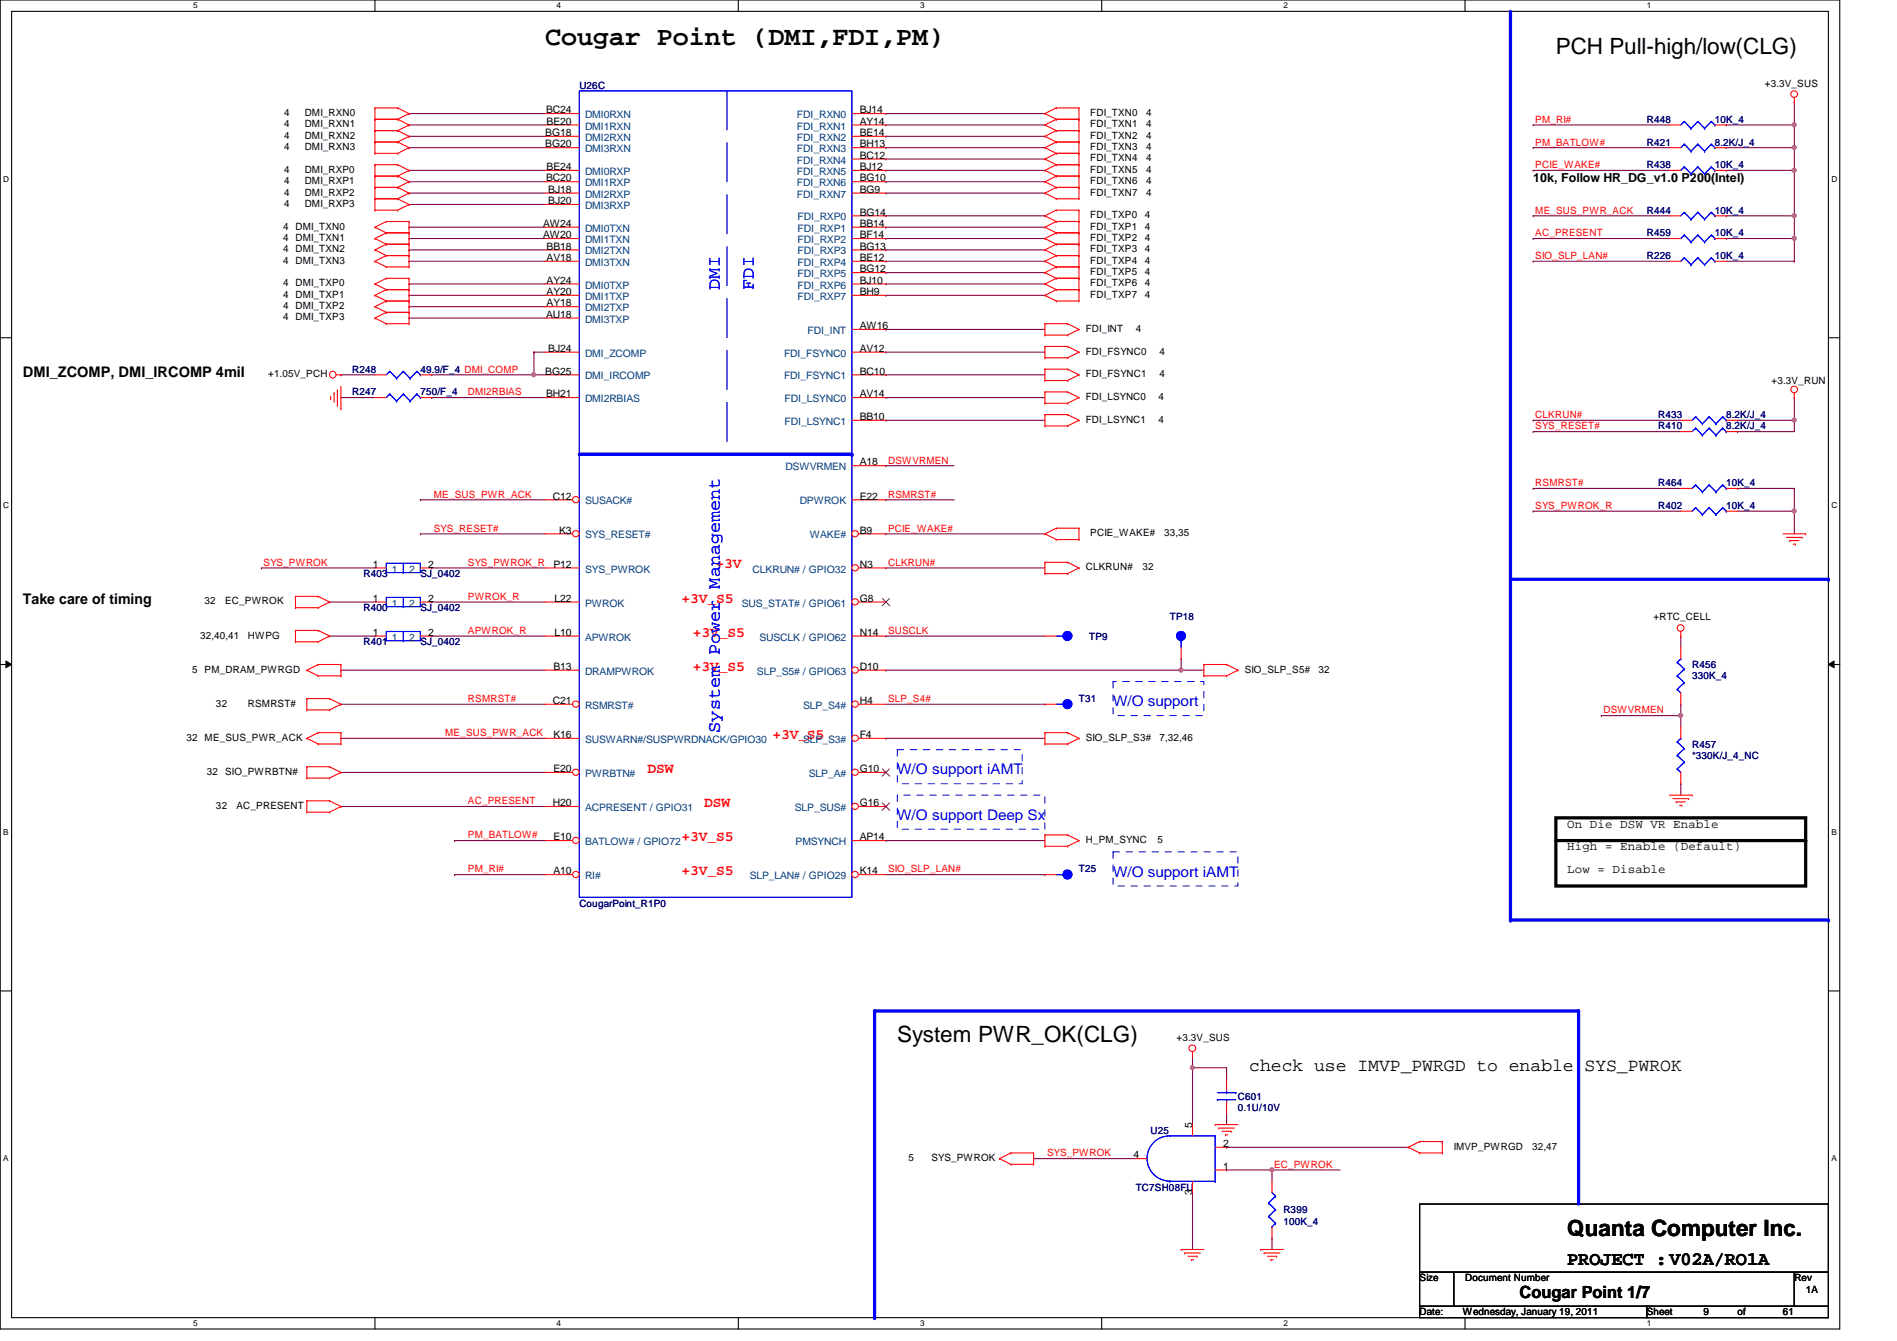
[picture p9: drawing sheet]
<svg xmlns="http://www.w3.org/2000/svg" width="297mm" height="210mm" viewBox="0 0 297 210" stroke-linecap="round" stroke-linejoin="round" font-family="sans-serif">
<path d="M0 0h288.1v208h-288.1zM1.8 1.8h284.5v204.4h-284.5z" fill="none" stroke="#000" stroke-width=".17"/>
<g fill="#fff">
<path d="M30.3 .2h.6v1.4h-.6z"/>
<path d="M30.3 206.4h.6v1.4h-.6z"/>
</g>
<path d="M58.7 0v1.8M58.7 206.2v1.8" fill="none" stroke="#000" stroke-width=".17"/>
<g fill="#fff">
<path d="M87.2 .2h.6v1.4h-.6z"/>
<path d="M87.2 206.4h.6v1.4h-.6z"/>
</g>
<path d="M115.6 0v1.8M115.6 206.2v1.8" fill="none" stroke="#000" stroke-width=".17"/>
<g fill="#fff">
<path d="M144.1 .2h.6v1.4h-.6z"/>
<path d="M144.1 206.4h.6v1.4h-.6z"/>
</g>
<path d="M172.5 0v1.8M172.5 206.2v1.8" fill="none" stroke="#000" stroke-width=".17"/>
<g fill="#fff">
<path d="M201 .2h.6v1.4h-.6z"/>
<path d="M201 206.4h.6v1.4h-.6z"/>
</g>
<path d="M229.4 0v1.8M229.4 206.2v1.8" fill="none" stroke="#000" stroke-width=".17"/>
<g fill="#fff">
<path d="M257.8 .2h.7v1.4h-.7z"/>
<path d="M257.8 206.4h.7v1.4h-.7z"/>
<path d="M.5 27.3h.9v1.4h-.9z"/>
<path d="M286.8 27.3h.9v1.4h-.9z"/>
<path d="M.5 78.4h.9v1.4h-.9z"/>
<path d="M286.8 78.4h.9v1.4h-.9z"/>
</g>
<path d="M0 52.9h1.8M286.3 52.9h1.8" fill="none" stroke="#000" stroke-width=".17"/>
<g fill="#fff">
<path d="M.5 129.5h.8v1.4h-.8z"/>
<path d="M286.8 129.5h.8v1.4h-.8z"/>
</g>
<path d="M0 104h1.8M286.3 104h1.8" fill="none" stroke="#000" stroke-width=".17"/>
<path d="M.9 103.5l.9 .5-.9 .5zM286.3 104l.9-.5v1z" fill="#000"/>
<path d="M.9 103.5l.9 .5-.9 .5zM286.3 104l.9-.5v1z" fill="none" stroke="#000" stroke-width=".16"/>
<g fill="#fff">
<path d="M.5 180.6h.8v1.4h-.8z"/>
<path d="M286.8 180.6h.8v1.4h-.8z"/>
</g>
<path d="M0 155.1h1.8M286.3 155.1h1.8" fill="none" stroke="#000" stroke-width=".17"/>
<path d="M53.4 62.2h.1M53.4 62.2h5.3M263.2 99.6h.1M263.2 99.6v1.7M250.7 112h.1M250.7 112h12.5M263.2 112h.1M263.2 112v1.8" fill="none" stroke="#800040" stroke-width=".17"/>
<circle cx="263.2" cy="112" r=".32" fill="#f0f"/>
<circle cx="263.2" cy="112" r=".32" fill="none" stroke="#f0f" stroke-width=".17"/>
<g fill="none" stroke="#800040" stroke-width=".17">
<path d="M65.8 78.2h.1M65.8 78.2h19.6M240.1 65.8h.1M240.1 76.5h.1M240.1 65.8h23.1M240.1 76.5h23.1M272.1 65.8h.1M272.1 76.5h.1M272.1 76.5h8.9M281 62.2h.1M281 62.2v3.6h-8.9M67.6 88.9h.1"/>
<path d="M67.6 88.9h17.8M138.7 83.6h.1M138.7 88.9h.1M138.7 88.9h24.9M138.7 83.6h24.9M263.2 110.2h.1M263.2 110.2v1.8M53.4 126.2h.1M53.4 126.2h32M138.7 131.6h.1M138.7 131.6h24.9M263.2 122.7h.1"/>
<path d="M263.2 122.7v1.8M192.1 183.1h.1M192.1 183.1h17.7M199.2 193.8h.1M199.2 183.1h.1M199.2 193.8v1.8"/>
</g>
<circle cx="199.2" cy="183.1" r=".32" fill="#f0f"/>
<circle cx="199.2" cy="183.1" r=".32" fill="none" stroke="#f0f" stroke-width=".17"/>
<g fill="none" stroke="#800040" stroke-width=".17">
<path d="M64 17.8h.1M64 19.6h.1M64 17.8h21.4M64 19.6h21.4M64 26.7h.1M64 28.4h.1M64 30.2h.1M64 32h.1M64 35.6h.1M64 37.3h.1M64 39.1h.1M64 21.3h.1"/>
<path d="M64 23.1h.1M64 26.7h21.4M64 28.4h21.4M64 30.2h21.4M64 32h21.4M64 35.6h21.4M64 37.3h21.4M64 39.1h21.4M64 21.3h21.4M64 23.1h21.4M64 40.9h.1M64 44.4h.1"/>
<path d="M64 46.2h.1M64 48h.1M64 49.8h.1M64 40.9h21.4M64 44.4h21.4M64 46.2h21.4M64 48h21.4M64 49.8h21.4M138.7 115.6h.1M138.7 115.6h24.9M186.7 167.1h.1M186.7 165.4h.1"/>
<path d="M186.7 167.1h5.4M186.7 165.4v10.6M192.1 174.2h.1M192.1 174.2v1.8M161.8 181.4h.1M161.8 181.4h16M199.2 183.1h.1M199.2 183.1v1.8"/>
</g>
<circle cx="186.7" cy="167.1" r=".32" fill="#f0f"/>
<circle cx="186.7" cy="167.1" r=".32" fill="none" stroke="#f0f" stroke-width=".17"/>
<path d="M185 104.9h.1M185 104.9h3.5M186.7 186.7h.1M186.7 186.7v8.9" fill="none" stroke="#800040" stroke-width=".17"/>
<circle cx="184.9" cy="104.9" r=".32" fill="#f0f"/>
<circle cx="184.9" cy="104.9" r=".32" fill="none" stroke="#f0f" stroke-width=".17"/>
<path d="M270.3 33.8h.1M281 26.7h.1M281 26.7v7.1h-10.7M138.7 78.2h.1M138.7 78.2h10.7M138.7 99.6h.1M138.7 99.6h24.9M71.2 136.9h.1M71.2 136.9h14.2" fill="none" stroke="#800040" stroke-width=".17"/>
<circle cx="280.9" cy="26.6" r=".32" fill="#f0f"/>
<circle cx="280.9" cy="26.6" r=".32" fill="none" stroke="#f0f" stroke-width=".17"/>
<path d="M270.3 37.3h.1M270.3 37.3h10.7M281 23.1h.1M281 23.1v3.6" fill="none" stroke="#800040" stroke-width=".17"/>
<circle cx="280.9" cy="23.1" r=".32" fill="#f0f"/>
<circle cx="280.9" cy="23.1" r=".32" fill="none" stroke="#f0f" stroke-width=".17"/>
<g fill="none" stroke="#800040" stroke-width=".17">
<path d="M240.1 19.6h.1M240.1 19.6h21.3M270.3 19.6h.1M270.3 19.6h10.7M281 16h.1M281 19.6h.1M281 16v7.1h-10.7M240.1 23.1h.1M240.1 26.7h.1M240.1 23.1h21.3M240.1 26.7h21.3M270.3 23.1h.1"/>
<path d="M270.3 26.7h.1M270.3 26.7h10.7"/>
</g>
<circle cx="280.9" cy="19.5" r=".32" fill="#f0f"/>
<circle cx="280.9" cy="19.5" r=".32" fill="none" stroke="#f0f" stroke-width=".17"/>
<path d="M281 33.8h.1M281 33.8v3.5" fill="none" stroke="#800040" stroke-width=".17"/>
<circle cx="280.9" cy="33.8" r=".32" fill="#f0f"/>
<circle cx="280.9" cy="33.8" r=".32" fill="none" stroke="#f0f" stroke-width=".17"/>
<g fill="none" stroke="#800040" stroke-width=".17">
<path d="M240.1 37.3h.1M240.1 33.8h.1M240.1 37.3h21.3M240.1 33.8h21.3M53.4 58.7h.1M53.4 58.7h5.3M83.6 55.1h.1M83.6 58.7h.1M83.6 58.7h1.8M83.6 55.1h1.8M83.6 55.1v3.6M67.6 62.2h.1"/>
<path d="M67.6 62.2h17.8M138.7 72.9h.1M138.7 72.9h10.7M67.6 94.2h.1M67.6 94.2h17.8M53.4 104.9h.1M53.4 110.2h.1M53.4 115.6h.1M53.4 104.9h32M53.4 110.2h32M53.4 115.6h32"/>
</g>
<circle cx="83.6" cy="58.6" r=".32" fill="#f0f"/>
<circle cx="83.6" cy="58.6" r=".32" fill="none" stroke="#f0f" stroke-width=".17"/>
<path d="M67.6 58.7h.1M67.6 58.7h16M281 80h.1M281 80v3.6M71.2 131.6h.1M71.2 131.6h14.2" fill="none" stroke="#800040" stroke-width=".17"/>
<circle cx="280.9" cy="80" r=".32" fill="#f0f"/>
<circle cx="280.9" cy="80" r=".32" fill="none" stroke="#f0f" stroke-width=".17"/>
<g fill="none" stroke="#800040" stroke-width=".17">
<path d="M138.7 17.8h.1M138.7 19.6h.1M138.7 17.8h24.9M138.7 19.6h24.9M138.7 33.8h.1M138.7 21.3h.1M138.7 23.1h.1M138.7 24.9h.1M138.7 26.7h.1M138.7 28.4h.1M138.7 30.2h.1M138.7 35.6h.1"/>
<path d="M138.7 37.3h.1M138.7 39.1h.1M138.7 33.8h24.9M138.7 21.3h24.9M138.7 23.1h24.9M138.7 24.9h24.9M138.7 26.7h24.9M138.7 28.4h24.9M138.7 30.2h24.9M138.7 35.6h24.9M138.7 37.3h24.9M138.7 39.1h24.9"/>
<path d="M138.7 40.9h.1M138.7 42.7h.1M138.7 44.4h.1M138.7 46.2h.1M138.7 51.6h.1M138.7 55.1h.1M138.7 58.7h.1M138.7 40.9h24.9M138.7 42.7h24.9M138.7 44.4h24.9M138.7 46.2h24.9M138.7 51.6h24.9"/>
<path d="M138.7 55.1h24.9M138.7 58.7h24.9M138.7 62.2h.1M138.7 65.8h.1M138.7 62.2h24.9M138.7 65.8h24.9M240.1 67.6h.1M240.1 67.6h23.1M272.1 67.6h.1M281 76.5h.1M281 65.8h.1M281 65.8v1.8h-8.9"/>
<path d="M281 76.5v3.5M40.9 88.9h.1M40.9 88.9h17.8M51.6 94.2h.1M51.6 99.6h7.1M51.6 94.2h7.1M58.7 99.6h.1M67.6 99.6h.1M67.6 99.6h17.8M240.1 80h.1M240.1 80h23.1M272.1 80h8.9"/>
<path d="M281 80h.1M138.7 110.2h24.9M163.6 110.2h.1M53.4 120.9h.1M53.4 120.9h32M138.7 136.9h24.9M163.6 136.9h.1M192.1 168.9h.1M192.1 179.6h.1M192.1 167.1v1.8M192.1 179.6h28.4"/>
</g>
<circle cx="280.9" cy="65.8" r=".32" fill="#f0f"/>
<circle cx="280.9" cy="65.8" r=".32" fill="none" stroke="#f0f" stroke-width=".17"/>
<path d="M281 37.3h.1M281 37.3v3.6M240.1 40.9h.1M240.1 40.9h21.3M270.3 40.9h10.7M281 40.9h.1M65.8 83.6h.1M65.8 83.6h19.6M138.7 104.9h.1M185 103.1h.1M185 103.1v1.8h-46.3" fill="none" stroke="#800040" stroke-width=".17"/>
<circle cx="280.9" cy="37.3" r=".32" fill="#f0f"/>
<circle cx="280.9" cy="37.3" r=".32" fill="none" stroke="#f0f" stroke-width=".17"/>
<g fill="none" stroke="#f00" stroke-width=".17">
<path d="M58.7 18.7h.1M58.7 16.9h.1M58.7 16.9h3.6M58.7 18.7h3.6M58.7 16.9v7.1M62.3 16.9h.1M62.3 18.7h.1M62.3 16.9l1.7 .9M62.3 18.7l1.7 .9M64 17.8h.1M64 19.6h.1M64 17.8l-1.7 .9"/>
<path d="M64 19.6l-1.7 .8M163.6 17.8h.1M163.6 19.6h.1M163.6 17.8l1.8 .9M163.6 19.6l1.8 .8M165.4 16.9h.1M165.4 18.7h.1M165.4 16.9h3.5M165.4 18.7h3.5M165.4 16.9l-1.8 .9M165.4 18.7l-1.8 .9M168.9 18.7h.1"/>
<path d="M168.9 16.9h.1M168.9 16.9v14.2M281 16h.1M281 15.3v.7M58.7 20.4h.1M58.7 22.2h.1M58.7 24h.1M58.7 27.6h.1M58.7 25.8h.1M58.7 29.3h.1M58.7 31.1h.1M58.7 32.9h.1"/>
<path d="M58.7 35.6h.1M58.7 37.3h.1M58.7 39.1h.1M58.7 25.8v7.1M58.7 20.4h3.6M58.7 22.2h3.6M58.7 24h3.6M58.7 25.8h3.6M58.7 27.6h3.6M58.7 29.3h3.6M58.7 31.1h3.6M58.7 32.9h3.6"/>
<path d="M58.7 35.6l1.8 .8M58.7 37.3l1.8 .9M58.7 39.1l1.8 .9M60.5 34.7h.1M60.5 36.4h.1M60.5 38.2h.1M60.5 34.7h3.5M60.5 36.4h3.5M60.5 38.2h3.5M60.5 34.7l-1.8 .9M60.5 36.4l-1.8 .9M60.5 38.2l-1.8 .9"/>
<path d="M62.3 20.4h.1M62.3 22.2h.1M62.3 24h.1M62.3 25.8h.1M62.3 27.6h.1M62.3 29.3h.1M62.3 31.1h.1M62.3 32.9h.1M62.3 20.4l1.7 .9M62.3 22.2l1.7 .9M62.3 25.8l1.7 .9M62.3 27.6l1.7 .8"/>
<path d="M62.3 29.3l1.7 .9M62.3 31.1l1.7 .9M64 21.3h.1M64 23.1h.1M64 26.7h.1M64 28.4h.1M64 30.2h.1M64 32h.1M64 34.7h.1M64 36.4h.1M64 38.2h.1M64 21.3l-1.7 .9"/>
<path d="M64 23.1l-1.7 .9M64 26.7l-1.7 .9M64 28.4l-1.7 .9M64 30.2l-1.7 .9M64 32l-1.7 .9M64 34.7v7.1M163.6 21.3h.1M163.6 23.1h.1M163.6 24.9h.1M163.6 26.7h.1M163.6 28.4h.1M163.6 30.2h.1"/>
<path d="M163.6 33.8h.1M163.6 35.6h.1M163.6 37.3h.1M163.6 39.1h.1M163.6 21.3l1.8 .9M163.6 23.1l1.8 .9M163.6 24.9l1.8 .9M163.6 26.7l1.8 .9M163.6 28.4l1.8 .9M163.6 30.2l1.8 .9M163.6 33.8l1.8 .9M163.6 35.6l1.8 .8"/>
<path d="M163.6 37.3l1.8 .9M163.6 39.1l1.8 .9M165.4 20.4h.1M165.4 22.2h.1M165.4 24h.1M165.4 25.8h.1M165.4 27.6h.1M165.4 29.3h.1M165.4 31.1h.1M165.4 32.9h.1M165.4 34.7h.1M165.4 36.4h.1"/>
<path d="M165.4 38.2h.1M165.4 20.4h3.5M165.4 22.2h3.5M165.4 24h3.5M165.4 25.8h3.5M165.4 27.6h3.5M165.4 29.3h3.5M165.4 31.1h3.5M165.4 32.9h3.5M165.4 20.4l-1.8 .9M165.4 22.2l-1.8 .9M165.4 24l-1.8 .9"/>
<path d="M165.4 25.8l-1.8 .9M165.4 27.6l-1.8 .8M165.4 29.3l-1.8 .9M165.4 32.9l-1.8 .9M165.4 34.7h3.5M165.4 34.7l-1.8 .9M165.4 36.4h3.5M165.4 36.4l-1.8 .9M165.4 38.2h3.5M165.4 38.2l-1.8 .9M168.9 20.4h.1M168.9 22.2h.1"/>
<path d="M168.9 24h.1M168.9 25.8h.1M168.9 27.6h.1M168.9 29.3h.1M168.9 31.1h.1M168.9 34.7h.1M168.9 32.9h.1M168.9 36.4h.1M168.9 38.2h.1M168.9 32.9v14.2M52.7 58.7h.7M53.4 58.7h.1"/>
<path d="M58.7 40.9h.1M58.7 44.4h.1M58.7 46.2h.1M58.7 48h.1M58.7 49.8h.1M58.7 40.9l1.8 .9M58.7 44.4l1.8 .9M58.7 46.2l1.8 .9M58.7 48l1.8 .9M58.7 49.8l1.8 .9M60.5 40h.1M60.5 41.8h.1"/>
<path d="M60.5 43.6h.1M60.5 45.3h.1M60.5 47.1h.1M60.5 48.9h.1M60.5 50.7h.1M60.5 40h3.5M60.5 41.8h3.5M60.5 43.6h3.5M60.5 45.3h3.5M60.5 47.1h3.5M60.5 40l-1.8 .9M60.5 43.6l-1.8 .8"/>
<path d="M60.5 45.3l-1.8 .9M60.5 47.1l-1.8 .9M60.5 48.9h3.5M60.5 48.9l-1.8 .9M60.5 50.7h3.5M64 40h.1M64 41.8h.1M64 43.6h.1M64 45.3h.1M64 47.1h.1M64 48.9h.1M64 50.7h.1"/>
<path d="M64 43.6v7.1M163.6 40.9h.1M163.6 42.7h.1M163.6 44.4h.1M163.6 46.2h.1M163.6 50.7h.1M163.6 52.5h.1M163.6 54.2h.1M163.6 56h.1M163.6 57.8h.1M163.6 59.6h.1M163.6 40.9l1.8 .9"/>
<path d="M163.6 42.7l1.8 .9M163.6 44.4l1.8 .9M163.6 46.2l1.8 .9M163.6 50.7h3.6M163.6 50.7v1.8M163.6 54.2v1.8M163.6 57.8v1.8M163.6 52.5h3.6M163.6 54.2h3.6M163.6 56h3.6M163.6 57.8h3.6M163.6 59.6h3.6"/>
<path d="M165.4 40h.1M165.4 41.8h.1M165.4 43.6h.1M165.4 45.3h.1M165.4 47.1h.1M165.4 40h3.5M165.4 40l-1.8 .9M165.4 41.8h3.5M165.4 41.8l-1.8 .9M165.4 43.6h3.5M165.4 43.6l-1.8 .8M165.4 45.3h3.5"/>
<path d="M165.4 45.3l-1.8 .9M165.4 47.1h3.5M167.2 50.7h.1M167.2 52.5h.1M167.2 54.2h.1M167.2 56h.1M167.2 57.8h.1M167.2 59.6h.1M167.2 50.7l1.7 .9M167.2 54.2l1.7 .9M167.2 57.8l1.7 .9M168.9 40h.1"/>
<path d="M168.9 41.8h.1M168.9 43.6h.1M168.9 45.3h.1M168.9 47.1h.1M168.9 51.6h.1M168.9 55.1h.1M168.9 58.7h.1M168.9 51.6l-1.7 .9M168.9 55.1l-1.7 .9M168.9 58.7l-1.7 .9M51.8 62.4h.1M51.8 62.1v.3"/>
<path d="M52.3 61.5h.1M52.3 61.5v1.4M52.8 63.5h.1M52.8 61v2.5M53.4 64h.1M53.4 60.5v3.5M163.6 61.3h.1M163.6 63.1h.1M163.6 64.9h.1M163.6 66.7h.1M163.6 61.3v1.8M163.6 64.9v1.8"/>
<path d="M163.6 61.3h3.6M163.6 63.1h3.6M163.6 64.9h3.6M163.6 66.7h3.6M167.2 61.3h.1M167.2 63.1h.1M167.2 64.9h.1M167.2 66.7h.1M167.2 61.3l1.7 .9M167.2 64.9l1.7 .9M168.9 62.2h.1M168.9 65.8h.1"/>
<path d="M168.9 62.2l-1.7 .9M168.9 65.8l-1.7 .9M281 62.2h.1M281 61.5v.7M46.3 95.1h.1M46.3 93.3h.1M46.3 98.7h.1M46.3 93.3h3.5M46.3 95.1h3.5M46.3 93.3v1.8M46.3 98.7v1.8M46.3 98.7h3.5"/>
<path d="M49.8 93.3h.1M49.8 95.1h.1M49.8 98.7h.1M49.8 93.3l1.8 .9M49.8 98.7l1.8 .9M51.6 94.2h.1M51.6 99.6h.1M51.6 94.2l-1.8 .9M51.6 99.6l-1.8 .9M163.6 88h.1M163.6 89.8h.1M163.6 83.6h.1"/>
<path d="M163.6 88v1.8M163.6 88h3.6M163.6 89.8h3.6M163.6 83.6l1.8 .9M165.4 82.7h.1M165.4 84.5h.1M165.4 82.7h3.5M165.4 82.7l-1.8 .9M165.4 84.5h3.5M167.2 88h.1M167.2 89.8h.1M167.2 88l1.7 .9"/>
<path d="M168.9 88.9h.1M168.9 84.5h.1M168.9 82.7h.1M168.9 82.7v1.8M168.9 88.9l-1.7 .9M263.2 99.6h.1M263.2 98.8v.8M279.2 83.6h3.5M279.7 84.1h2.5M280.2 84.6h.1M280.2 84.6h1.5M280.8 85.2h.3"/>
<path d="M281.1 85.2h.1M282.2 84.1h.1M282.7 83.6h.1M46.3 100.5h.1M46.3 100.5h3.5M48 111.1h.1M48 109.3h.1M48 104.9h.1M48 115.6h.1M48 109.3h3.6M48 111.1h3.6M48 109.3v1.8"/>
<path d="M48 104.9l1.8 .9M48 115.6l1.8 .9M49.8 100.5h.1M49.8 104h.1M49.8 105.8h.1M49.8 114.7h.1M49.8 116.5h.1M49.8 104h3.6M49.8 105.8h3.6M49.8 114.7h3.6M49.8 116.5h3.6M49.8 104l-1.8 .9"/>
<path d="M49.8 114.7l-1.8 .9M51.6 109.3h.1M51.6 111.1h.1M51.6 109.3l1.8 .9M53.4 110.2h.1M53.4 104h.1M53.4 105.8h.1M53.4 114.7h.1M53.4 116.5h.1M53.4 110.2l-1.8 .9M53.4 104v1.8M53.4 114.7v1.8"/>
<path d="M163.6 114.7h.1M163.6 116.5h.1M163.6 114.7v1.8M163.6 114.7h3.6M163.6 116.5h3.6M167.2 114.7h.1M167.2 116.5h.1M167.2 114.7l1.7 .9M168.9 115.6h.1M168.9 115.6l-1.7 .9M188.5 104h.1M188.5 105.8h.1"/>
<path d="M188.5 104h3.6M188.5 104v1.8M188.5 105.8h3.6M192.1 104h.1M192.1 105.8h.1M192.1 104l1.7 .9M193.8 104.9h.1M193.8 104.9l-1.7 .9M48 121.8h.1M48 120h.1M48 127.1h.1M48 125.3h.1"/>
<path d="M48 120v1.8M48 125.3v1.8M48 120h3.6M48 121.8h3.6M48 125.3h3.6M48 127.1h3.6M51.6 120h.1M51.6 121.8h.1M51.6 125.3h.1M51.6 127.1h.1M51.6 120l1.8 .9M51.6 125.3l1.8 .9"/>
<path d="M53.4 120.9h.1M53.4 126.2h.1M53.4 120.9l-1.8 .9M53.4 126.2l-1.8 .9M163.6 130.7h.1M163.6 132.5h.1M163.6 130.7v1.8M163.6 130.7h3.6M163.6 132.5h3.6M167.2 130.7h.1M167.2 132.5h.1M167.2 130.7l1.7 .9"/>
<path d="M168.9 131.6h.1M168.9 131.6l-1.7 .9M261.4 124.5h3.6M262 125h2.4M262.5 125.5h.1M262.5 125.5h1.4M263 126.1h.4M263.4 126.1h.1M264.4 125h.1M265 124.5h.1M186.7 165.4h.1M186.7 164.6v.8"/>
<path d="M190.3 176h.1M190.3 176h3.5M190.8 176.6h.1M190.8 176.6h2.5M191.3 177.1h1.5M191.9 177.6h.1M191.9 177.6h.3M192.8 177.1h.1M220.5 179.6h.1M220.5 179.6l1.8 .9M222.3 178.7h.1M222.3 178.7h3.5"/>
<path d="M222.3 178.7l-1.8 .9M225.8 178.7h.1M225.8 178.7v1.8M156.5 181.4h.1M156.5 181.4l1.8 .8M158.3 180.5h.1M158.3 182.2h.1M158.3 180.5l-1.8 .9M158.3 180.5h3.5M158.3 182.2h3.5M161.8 180.5h.1M161.8 182.2h.1"/>
<path d="M161.8 180.5v1.7M185 195.6h.1M185 195.6h3.5M185.5 196.1h.1M185.5 196.1h2.5M186 196.6h1.4M186.6 197.2h.1M186.6 197.2h.3M187.4 196.6h.1M197.4 195.6h.1M197.4 195.6h3.6M197.9 196.1h.1"/>
<path d="M197.9 196.1h2.5M198.5 196.6h1.4M199 197.2h.1M199 197.2h.3M199.9 196.6h.1M222.3 180.5h.1M222.3 180.5h3.5M225.8 180.5h.1"/>
<circle cx="280.9" cy="14.7" r=".52"/>
<circle cx="52.1" cy="58.6" r=".52"/>
<circle cx="280.9" cy="61" r=".52"/>
<circle cx="263.2" cy="98.3" r=".52"/>
<circle cx="186.7" cy="164.1" r=".52"/>
</g>
<path d="M222.3 188.5h64v10.6h-64zM222.3 199.1h5.3v5.4h-5.3zM227.6 199.1h53.4v5.4h-53.4zM281 199.1h5.3v5.4h-5.3zM222.3 204.5h35.5v1.7h-35.5zM257.8 204.5h28.5v1.7h-28.5z" fill="none" stroke="#000" stroke-width=".17"/>
<path d="M243.6 128h39.1v10.7h-39.1zM243.6 131.6h39.1" fill="none" stroke="#000" stroke-width=".51"/>
<circle cx="282.7" cy="131.6" r=".25" fill="#000"/>
<path d="M140.5 117.3h19.6v5.4h-19.6zM174.3 106.7h14.2v5.3h-14.2zM174.3 133.3h19.5v5.4h-19.5z" fill="none" stroke="#00f" stroke-width=".16" stroke-dasharray="1 1 1 1 1 1 1 1"/>
<path d="M236.5 1.8v142.2" fill="none" stroke="#00f" stroke-width=".51"/>
<circle cx="236.5" cy="144" r=".25" fill="#00f"/>
<path d="M236.5 144h49.8" fill="none" stroke="#00f" stroke-width=".51"/>
<circle cx="286.3" cy="144" r=".25" fill="#00f"/>
<path d="M236.5 90.7h49.8" fill="none" stroke="#00f" stroke-width=".51"/>
<circle cx="286.3" cy="90.7" r=".25" fill="#00f"/>
<path d="M247.2 158.2v30.3" fill="none" stroke="#00f" stroke-width=".51"/>
<circle cx="247.2" cy="158.2" r=".25" fill="#00f"/>
<path d="M136.9 158.2h110.3" fill="none" stroke="#00f" stroke-width=".51"/>
<circle cx="136.9" cy="158.2" r=".25" fill="#00f"/>
<path d="M136.9 158.2v48" fill="none" stroke="#00f" stroke-width=".51"/>
<circle cx="136.9" cy="206.2" r=".25" fill="#00f"/>
<path d="M140.5 124.5h23.1v5.3h-23.1z" fill="none" stroke="#00f" stroke-width=".16" stroke-dasharray="1 1 1 1 1 1 1 1"/>
<path d="M61 61.7h.1M61 61.7l-.5 .5M61 61.7l1.1 1.1M62.1 62.8h.1M63.2 61.7h.1M63.2 61.7l-1.1 1.1M63.2 61.7l1 1.1M64.2 62.8h.1M65.3 61.7h.1M65.3 61.7l-1.1 1.1M65.3 61.7l.5 .5M65.8 62.2h.1" fill="none" stroke="#00f" stroke-width=".17"/>
<path d="M58.7 62.2h1.8M65.8 62.2h1.8" fill="none" stroke="#f00" stroke-width=".17"/>
<circle cx="167.1" cy="110.2" r=".7" fill="#00f"/>
<g fill="none" stroke="#00f" stroke-width=".17">
<path d="M165.4 110.2h1.1M166.5 110.2h.1"/>
<circle cx="167.1" cy="110.2" r=".7"/>
</g>
<circle cx="167.1" cy="110.2" r=".7" fill="#00f"/>
<g fill="none" stroke="#00f" stroke-width=".17">
<path d="M165.4 110.2h1.1M166.5 110.2h.1"/>
<circle cx="167.1" cy="110.2" r=".7"/>
</g>
<path d="M163.6 110.2h1.8" fill="none" stroke="#f00" stroke-width=".17"/>
<circle cx="167.1" cy="136.9" r=".7" fill="#00f"/>
<g fill="none" stroke="#00f" stroke-width=".17">
<path d="M165.4 136.9h1.1M166.5 136.9h.1"/>
<circle cx="167.1" cy="136.9" r=".7"/>
</g>
<circle cx="167.1" cy="136.9" r=".7" fill="#00f"/>
<g fill="none" stroke="#00f" stroke-width=".17">
<path d="M90.7 14.2h42.7v126.3h-42.7zM265.5 65.2h.1M265.5 67h.1M265.5 65.2l-.5 .6M265.5 65.2l1.1 1.1M265.5 67l-.5 .6M265.5 67l1.1 1.1M266.6 66.3h.1M266.6 68.1h.1M267.6 65.2h.1M267.6 67h.1M267.6 65.2l-1 1.1"/>
<path d="M267.6 65.2l1.1 1.1M267.6 67l-1 1.1M267.6 67l1.1 1.1M268.7 66.3h.1M268.7 68.1h.1M269.7 65.2h.1M269.7 67h.1M269.7 65.2l-1 1.1M269.7 65.2l.6 .6M269.7 67l-1 1.1M269.7 67l.6 .6M270.3 65.8h.1"/>
<path d="M270.3 67.6h.1M60.5 93.5h5.3v1.5h-5.3zM63.2 95h.1M63.2 93.5v1.5M165.4 136.9h1.1M166.5 136.9h.1M190.3 177.8h.1M190.3 177.8h-7.1a3.5 3.5 0 0 0-3.6 3.6 3.5 3.5 0 0 0 3.6 3.5M190.3 177.8v7.1M190.6 172.1h.1M190.6 171h2.9M190.6 172.1h2.9"/>
<path d="M192.1 172.1h.1M192.1 171h.1M192.1 170.7v.3M192.1 172.1v.4M193.5 171h.1M183.2 184.9h.1M183.2 184.9h7.1M190.3 184.9h.1M198.6 188.3h.1M198.6 190.4h.1M198.6 188.3l1.1 1.1M198.6 190.4l1.1 1.1"/>
<path d="M199.2 192h.1M199.2 186.7l.5 .5M199.7 187.2h.1M199.7 189.4h.1M199.7 191.5h.1M199.7 187.2l-1.1 1.1M199.7 189.4l-1.1 1M199.7 191.5l-.5 .5"/>
<circle cx="167.1" cy="136.9" r=".7"/>
</g>
<g fill="none" stroke="#f00" stroke-width=".17">
<path d="M263.2 65.8h1.8M263.2 67.6h1.8M270.3 65.8h1.8M270.3 67.6h1.8M58.7 94.2h1.8M65.8 94.2h1.8M163.6 136.9h1.8M186.7 176v1.8M190.3 179.6h1.8M192.1 168.9v1.8M192.1 172.5v1.7M177.8 181.4h1.8"/>
<path d="M186.7 184.9v1.8M190.3 183.1h1.8M199.2 184.9v1.8M199.2 192v1.8"/>
</g>
<path d="M113.8 14.2v56.9M113.8 71.1h.1" fill="none" stroke="#fff" stroke-width=".16" stroke-dasharray="6.1 2"/>
<path d="M113.8 14.2v56.9M113.8 71.1h.1" fill="none" stroke="#00f" stroke-width=".16" stroke-dasharray="6.1 2"/>
<path d="M90.7 71.1h42.7" fill="none" stroke="#00f" stroke-width=".51"/>
<circle cx="133.4" cy="71.1" r=".25" fill="#00f"/>
<path d="M113.8 14.2v56.9M113.8 71.1h.1" fill="none" stroke="#fff" stroke-width=".16" stroke-dasharray="6.1 2"/>
<path d="M113.8 14.2v56.9M113.8 71.1h.1" fill="none" stroke="#00f" stroke-width=".16" stroke-dasharray="6.1 2"/>
<path d="M90.7 14.2h42.7v126.3h-42.7z" fill="none" stroke="#00f" stroke-width=".17"/>
<path d="M90.7 71.1h42.7" fill="none" stroke="#00f" stroke-width=".51"/>
<circle cx="133.4" cy="71.1" r=".25" fill="#00f"/>
<g fill="none" stroke="#f00" stroke-width=".17">
<path d="M85.4 17.8h5.3M85.4 19.6h5.3M133.4 17.8h5.3M133.4 19.6h5.3M85.4 21.3h5.3M85.4 23.1h5.3M85.4 26.7h5.3M85.4 28.4h5.3M85.4 30.2h5.3M85.4 32h5.3M85.4 35.6h5.3M85.4 37.3h5.3"/>
<path d="M85.4 39.1h5.3M133.4 21.3h5.3M133.4 23.1h5.3M133.4 26.7h5.3M133.4 28.4h5.3M133.4 30.2h5.3M133.4 35.6h5.3M133.4 37.3h5.3M133.4 39.1h5.3M133.4 24.9h5.3M133.4 33.8h5.3M85.4 40.9h5.3"/>
<path d="M85.4 44.4h5.3M85.4 46.2h5.3M85.4 48h5.3M85.4 49.8h5.3M85.4 55.1h5.3M85.4 58.7h5.3M133.4 40.9h5.3M133.4 44.4h5.3M133.4 46.2h5.3M133.4 55.1h5.3M133.4 58.7h5.3M133.4 42.7h5.3"/>
<path d="M133.4 51.6h5.3M133.4 62.2h5.3M133.4 65.8h5.3M133.4 131.6h5.3"/>
</g>
<circle cx="133.9" cy="126.2" r=".5" fill="#fff"/>
<g fill="none" stroke="#f00" stroke-width=".17">
<path d="M134.4 126.2h4.3"/>
<circle cx="133.9" cy="126.2" r=".5"/>
</g>
<path d="M138.2 125.7l1.1 1.1M139.3 125.7l-1.2 1.1" fill="none" stroke="#804000" stroke-width=".16"/>
<circle cx="133.9" cy="115.5" r=".5" fill="#fff"/>
<g fill="none" stroke="#f00" stroke-width=".17">
<path d="M134.4 115.6h4.3"/>
<circle cx="133.9" cy="115.5" r=".5"/>
</g>
<circle cx="133.9" cy="110.2" r=".5" fill="#fff"/>
<g fill="none" stroke="#f00" stroke-width=".17">
<path d="M134.4 110.2h4.3"/>
<circle cx="133.9" cy="110.2" r=".5"/>
</g>
<circle cx="133.9" cy="104.9" r=".5" fill="#fff"/>
<g fill="none" stroke="#f00" stroke-width=".17">
<path d="M134.4 104.9h4.3"/>
<circle cx="133.9" cy="104.9" r=".5"/>
</g>
<circle cx="90.2" cy="83.5" r=".5" fill="#fff"/>
<g fill="none" stroke="#f00" stroke-width=".17">
<path d="M85.4 83.6h4.3M85.4 88.9h5.3"/>
<circle cx="90.2" cy="83.5" r=".5"/>
</g>
<circle cx="90.2" cy="120.9" r=".5" fill="#fff"/>
<g fill="none" stroke="#f00" stroke-width=".17">
<path d="M85.4 120.9h4.3"/>
<circle cx="90.2" cy="120.9" r=".5"/>
</g>
<circle cx="90.2" cy="136.9" r=".5" fill="#fff"/>
<g fill="none" stroke="#f00" stroke-width=".17">
<path d="M85.4 136.9h4.3"/>
<circle cx="90.2" cy="136.9" r=".5"/>
</g>
<circle cx="133.9" cy="83.5" r=".5" fill="#fff"/>
<g fill="none" stroke="#f00" stroke-width=".17">
<path d="M134.4 83.6h4.3"/>
<circle cx="133.9" cy="83.5" r=".5"/>
</g>
<circle cx="133.9" cy="94.2" r=".5" fill="#fff"/>
<g fill="none" stroke="#f00" stroke-width=".17">
<path d="M133.4 99.6h5.3M134.4 94.2h4.3M85.4 126.2h5.3"/>
<circle cx="133.9" cy="94.2" r=".5"/>
</g>
<path d="M138.2 93.7l1.1 1.1M139.3 93.7l-1.2 1.1" fill="none" stroke="#804000" stroke-width=".16"/>
<circle cx="90.2" cy="131.5" r=".5" fill="#fff"/>
<g fill="none" stroke="#f00" stroke-width=".17">
<path d="M85.4 94.2h5.3M85.4 131.6h4.3"/>
<circle cx="90.2" cy="131.5" r=".5"/>
</g>
<circle cx="133.9" cy="88.9" r=".5" fill="#fff"/>
<g fill="none" stroke="#f00" stroke-width=".17">
<path d="M134.4 88.9h4.3M85.4 115.6h5.3"/>
<circle cx="133.9" cy="88.9" r=".5"/>
</g>
<circle cx="90.2" cy="110.2" r=".5" fill="#fff"/>
<g fill="none" stroke="#f00" stroke-width=".17">
<path d="M85.4 110.2h4.3M85.4 104.9h5.3"/>
<circle cx="90.2" cy="110.2" r=".5"/>
</g>
<circle cx="133.9" cy="136.9" r=".5" fill="#fff"/>
<g fill="none" stroke="#f00" stroke-width=".17">
<path d="M85.4 62.2h5.3M133.4 78.2h5.3M85.4 99.6h5.3M134.4 136.9h4.3"/>
<circle cx="133.9" cy="136.9" r=".5"/>
</g>
<circle cx="133.9" cy="120.9" r=".5" fill="#fff"/>
<g fill="none" stroke="#f00" stroke-width=".17">
<path d="M133.4 72.9h5.3M134.4 120.9h4.3"/>
<circle cx="133.9" cy="120.9" r=".5"/>
</g>
<path d="M138.2 120.4l1.1 1.1M139.3 120.4l-1.2 1.1" fill="none" stroke="#804000" stroke-width=".16"/>
<circle cx="90.2" cy="78.2" r=".5" fill="#fff"/>
<g fill="none" stroke="#f00" stroke-width=".17">
<path d="M261.4 19.6h1.8M268.5 19.6h1.8M261.4 40.9h1.8M268.5 40.9h1.8M85.4 78.2h4.3M263.2 76.5h1.8M270.3 76.5h1.8M58.7 88.9h1.8M58.7 99.6h1.8M65.8 88.9h1.8M65.8 99.6h1.8"/>
<circle cx="90.2" cy="78.2" r=".5"/>
</g>
<g fill="none" stroke="#00f" stroke-width=".17">
<path d="M263.7 19h.1M263.7 19l-.5 .6M263.7 19l1.1 1.1M265.8 19h.1M265.8 19l-1 1.1M265.8 19l1.1 1.1M268 19h.1M268 19l-1.1 1.1M268 19l.5 .6M268.5 19.6h.1M264.8 20.1h.1M266.9 20.1h.1"/>
<path d="M263.7 40.3h.1M263.7 40.3l-.5 .6M263.7 40.3l1.1 1.1M264.8 41.4h.1M265.8 40.3h.1M265.8 40.3l-1 1.1M265.8 40.3l1.1 1.1M266.9 41.4h.1M268 40.3h.1M268 40.3l-1.1 1.1M268 40.3l.5 .6M268.5 40.9h.1"/>
<path d="M265.5 75.9h.1M265.5 75.9l-.5 .6M265.5 75.9l1.1 1.1M266.6 77h.1M267.6 75.9h.1M267.6 75.9l-1 1.1M267.6 75.9l1.1 1.1M268.7 77h.1M269.7 75.9h.1M269.7 75.9l-1 1.1M269.7 75.9l.6 .6M270.3 76.5h.1"/>
<path d="M60.5 88.2h5.3v1.4h-5.3zM60.5 98.8h5.3v1.5h-5.3zM63.2 89.6h.1M63.2 88.2v1.4M63.2 98.8v1.5M63.2 100.3h.1"/>
</g>
<circle cx="184.9" cy="99.5" r=".7" fill="#00f"/>
<g fill="none" stroke="#00f" stroke-width=".17">
<path d="M185 100.3h.1M185 100.3v1"/>
<circle cx="184.9" cy="99.5" r=".7"/>
</g>
<circle cx="184.9" cy="99.5" r=".7" fill="#00f"/>
<g fill="none" stroke="#00f" stroke-width=".17">
<path d="M263.7 36.8h.1M263.7 36.8l-.5 .5M263.7 36.8l1.1 1.1M264.8 37.9h.1M265.8 36.8h.1M265.8 36.8l-1 1.1M265.8 36.8l1.1 1.1M266.9 37.9h.1M268 36.8h.1M268 36.8l-1.1 1.1M268 36.8l.5 .5M268.5 37.3h.1"/>
<path d="M61 58.1h.1M61 58.1l-.5 .6M61 58.1l1.1 1.1M62.1 59.2h.1M63.2 58.1h.1M63.2 58.1l-1.1 1.1M63.2 58.1l1 1.1M64.2 59.2h.1M65.3 58.1h.1M65.3 58.1l-1.1 1.1M65.3 58.1l.5 .6M65.8 58.7h.1"/>
<path d="M185 100.3h.1M185 100.3v1M262.6 107.9h.1M262.6 105.8h.1M262.6 103.7h.1M262.6 107.9l.6 .6M262.6 105.8l1.1 1M262.6 103.7l1.1 1M263.2 103.1h.1M263.2 103.1l-.6 .6M263.7 106.8h.1M263.7 104.7h.1"/>
<path d="M263.7 106.8l-1.1 1.1M263.7 104.7l-1.1 1.1"/>
<circle cx="184.9" cy="99.5" r=".7"/>
</g>
<path d="M261.4 37.3h1.8M268.5 37.3h1.8M58.7 58.7h1.8M65.8 58.7h1.8M185 101.3v1.8M263.2 101.3v1.8M263.2 108.5v1.7" fill="none" stroke="#f00" stroke-width=".17"/>
<circle cx="167.1" cy="99.5" r=".7" fill="#00f"/>
<g fill="none" stroke="#00f" stroke-width=".17">
<path d="M165.4 99.6h1.1M166.5 99.6h.1"/>
<circle cx="167.1" cy="99.5" r=".7"/>
</g>
<circle cx="167.1" cy="99.5" r=".7" fill="#00f"/>
<g fill="none" stroke="#00f" stroke-width=".17">
<path d="M263.7 26.1h.1M263.7 22.6h.1M263.7 33.2h.1M263.7 26.1l-.5 .6M263.7 26.1l1.1 1.1M263.7 22.6l-.5 .5M263.7 22.6l1.1 1.1M263.7 33.2l-.5 .6M263.7 33.2l1.1 1.1M264.8 27.2h.1M264.8 23.7h.1M264.8 34.3h.1"/>
<path d="M265.8 26.1h.1M265.8 22.6h.1M265.8 33.2h.1M265.8 26.1l-1 1.1M265.8 26.1l1.1 1.1M265.8 22.6l-1 1.1M265.8 22.6l1.1 1.1M265.8 33.2l-1 1.1M265.8 33.2l1.1 1.1M266.9 27.2h.1M266.9 23.7h.1M266.9 34.3h.1"/>
<path d="M268 26.1h.1M268 22.6h.1M268 33.2h.1M268 26.1l-1.1 1.1M268 26.1l.5 .6M268 22.6l-1.1 1.1M268 22.6l.5 .5M268 33.2l-1.1 1.1M268 33.2l.5 .6M268.5 26.7h.1M268.5 23.1h.1M268.5 33.8h.1"/>
<path d="M265.5 79.5h.1M265.5 79.5l-.5 .5M265.5 79.5l1.1 1.1M267.6 79.5h.1M267.6 79.5l-1 1.1M267.6 79.5l1.1 1.1M269.7 79.5h.1M269.7 79.5l-1 1.1M269.7 79.5l.6 .5M165.4 99.6h1.1M166.5 99.6h.1M266.6 80.6h.1"/>
<path d="M268.7 80.6h.1M270.3 80h.1M262.6 118.2h.1M262.6 116.1h.1M262.6 118.2l1.1 1.1M262.6 116.1l1.1 1.1M263.2 115.6h.1M263.2 115.6l-.6 .5M263.7 119.3h.1M263.7 117.2h.1M263.7 119.3l-1.1 1.1M263.7 117.2l-1.1 1"/>
<path d="M262.6 120.4h.1M262.6 120.4l.6 .5"/>
<circle cx="167.1" cy="99.5" r=".7"/>
</g>
<path d="M261.4 26.7h1.8M261.4 23.1h1.8M261.4 33.8h1.8M268.5 26.7h1.8M268.5 23.1h1.8M268.5 33.8h1.8M163.6 99.6h1.8M263.2 80h1.8M270.3 80h1.8M263.2 113.8v1.8M263.2 120.9v1.8" fill="none" stroke="#f00" stroke-width=".17"/>
<circle cx="263.2" cy="112" r=".32" fill="#f0f"/>
<circle cx="263.2" cy="112" r=".32" fill="none" stroke="#f0f" stroke-width=".17"/>
<circle cx="199.2" cy="183.1" r=".32" fill="#f0f"/>
<circle cx="199.2" cy="183.1" r=".32" fill="none" stroke="#f0f" stroke-width=".17"/>
<circle cx="186.7" cy="167.1" r=".32" fill="#f0f"/>
<circle cx="186.7" cy="167.1" r=".32" fill="none" stroke="#f0f" stroke-width=".17"/>
<circle cx="184.9" cy="104.9" r=".32" fill="#f0f"/>
<circle cx="184.9" cy="104.9" r=".32" fill="none" stroke="#f0f" stroke-width=".17"/>
<circle cx="280.9" cy="26.6" r=".32" fill="#f0f"/>
<circle cx="280.9" cy="26.6" r=".32" fill="none" stroke="#f0f" stroke-width=".17"/>
<circle cx="280.9" cy="23.1" r=".32" fill="#f0f"/>
<circle cx="280.9" cy="23.1" r=".32" fill="none" stroke="#f0f" stroke-width=".17"/>
<circle cx="280.9" cy="19.5" r=".32" fill="#f0f"/>
<circle cx="280.9" cy="19.5" r=".32" fill="none" stroke="#f0f" stroke-width=".17"/>
<circle cx="280.9" cy="33.8" r=".32" fill="#f0f"/>
<circle cx="280.9" cy="33.8" r=".32" fill="none" stroke="#f0f" stroke-width=".17"/>
<circle cx="83.6" cy="58.6" r=".32" fill="#f0f"/>
<circle cx="83.6" cy="58.6" r=".32" fill="none" stroke="#f0f" stroke-width=".17"/>
<circle cx="280.9" cy="80" r=".32" fill="#f0f"/>
<circle cx="280.9" cy="80" r=".32" fill="none" stroke="#f0f" stroke-width=".17"/>
<circle cx="280.9" cy="65.8" r=".32" fill="#f0f"/>
<circle cx="280.9" cy="65.8" r=".32" fill="none" stroke="#f0f" stroke-width=".17"/>
<circle cx="280.9" cy="37.3" r=".32" fill="#f0f"/>
<circle cx="280.9" cy="37.3" r=".32" fill="none" stroke="#f0f" stroke-width=".17"/>
<text font-size="4.2" x="85.4" y="7.1">Cougar Point (DMI,FDI,PM)</text>
<g font-size="3.5">
<text x="243.6" y="8.5">PCH Pull-high/low(CLG)</text>
<text x="140.5" y="163.2">System PWR_OK(CLG)</text>
<text x="245.4" y="193.5">Quanta Computer Inc.</text>
</g>
<text font-size="3" x="245.4" y="198.1">PROJECT :V02A/RO1A</text>
<g font-size="2.8" fill="#00f">
<text x="112.7" y="45.3" transform="rotate(-90 112.7 45.3)">DMI</text>
<text x="118" y="45.3" transform="rotate(-90 118 45.3)">FDI</text>
<text x="112.7" y="114.7" transform="rotate(-90 112.7 114.7)">System Power Management</text>
</g>
<text font-size="2.8" x="195.6" y="167.6">check use IMVP_PWRGD to enable SYS_PWROK</text>
<text font-size="2.6" x="238" y="203.2">Cougar Point 1/7</text>
<g font-size="2.3">
<text x="3.6" y="59">DMI_ZCOMP, DMI_IRCOMP 4mil</text>
<text x="3.6" y="94.6">Take care of timing</text>
</g>
<g font-size="2.3" fill="#f00">
<text x="112.1" y="89">+3V</text>
<text x="106.7" y="94.3">+3V_S5</text>
<text x="108.5" y="99.7">+3V_S5</text>
<text x="108.5" y="105">+3V_S5</text>
<text x="120.9" y="115.7">+3V_S5</text>
<text x="101.4" y="121">DSW</text>
<text x="106.7" y="131.7">+3V_S5</text>
<text x="110.3" y="126.3">DSW</text>
<text x="106.7" y="137">+3V_S5</text>
</g>
<g font-size="2.3" fill="#00f">
<text x="174.3" y="110.5">W/O support</text>
<text x="140.5" y="121.2">W/O support iAMT</text>
<text x="140.5" y="128.3">W/O support Deep Sx</text>
<text x="174.3" y="137.2">W/O support iAMT</text>
</g>
<g font-size="1.9">
<text x="240.1" y="28.5">10k, Follow HR_DG_v1.0 P200(Intel)</text>
<text x="245.4" y="129.5">On Die DSW VR Enable</text>
<text x="245.4" y="133.1">High = Enable (Default)</text>
<text x="245.4" y="136.7">Low = Disable</text>
</g>
<g font-size="1.6">
<text x="85.5" y="17.7">BC24</text>
<text x="134.6" y="17.7">BJ14</text>
<text x="276.3" y="13.5">+3.3V_SUS</text>
<text x="44.5" y="18.2">4</text>
<text x="44.5" y="19.9">4</text>
<text x="44.5" y="21.7">4</text>
<text x="44.5" y="23.5">4</text>
<text x="47.7" y="18.2">DMI_RXN0</text>
<text x="47.7" y="19.9">DMI_RXN1</text>
<text x="47.7" y="21.7">DMI_RXN2</text>
<text x="47.7" y="23.5">DMI_RXN3</text>
<text x="85.4" y="21.3">BG18</text>
<text x="85.4" y="23.1">BG20</text>
<text x="85.6" y="19.5">BE20</text>
<text x="134.6" y="19.5">AY14</text>
<text x="134.6" y="21.3">BE14</text>
<text x="134.6" y="23.1">BH13</text>
<text x="170.7" y="18.2">FDI_TXN0</text>
<text x="170.7" y="19.9">FDI_TXN1</text>
<text x="170.7" y="21.7">FDI_TXN2</text>
<text x="170.7" y="23.5">FDI_TXN3</text>
<text x="179.4" y="18.2">4</text>
<text x="179.4" y="19.9">4</text>
<text x="179.4" y="21.7">4</text>
<text x="179.4" y="23.5">4</text>
<text x="44.5" y="27.1">4</text>
<text x="44.5" y="28.8">4</text>
<text x="47.7" y="27.1">DMI_RXP0</text>
<text x="47.7" y="28.8">DMI_RXP1</text>
<text x="85.5" y="28.4">BC20</text>
<text x="85.6" y="26.6">BE24</text>
<text x="134.6" y="24.8">BC12</text>
<text x="134.6" y="26.6">BJ12</text>
<text x="134.6" y="28.4">BG10</text>
<text x="170.7" y="25.3">FDI_TXN4</text>
<text x="170.7" y="27.1">FDI_TXN5</text>
<text x="170.7" y="28.8">FDI_TXN6</text>
<text x="179.4" y="25.3">4</text>
<text x="179.4" y="27.1">4</text>
<text x="179.4" y="28.8">4</text>
<text x="44.3" y="35.9">4 DMI_TXN0</text>
<text x="44.5" y="30.6">4</text>
<text x="44.5" y="32.4">4</text>
<text x="47.7" y="30.6">DMI_RXP2</text>
<text x="47.7" y="32.4">DMI_RXP3</text>
<text x="85" y="35.5">AW24</text>
<text x="85.8" y="30.2">BJ18</text>
<text x="85.8" y="32">BJ20</text>
<text x="134.6" y="30.2">BG9</text>
<text x="134.6" y="33.7">BG14</text>
<text x="134.6" y="35.5">BB14</text>
<text x="170.7" y="30.6">FDI_TXN7</text>
<text x="170.7" y="34.2">FDI_TXP0</text>
<text x="170.7" y="35.9">FDI_TXP1</text>
<text x="179.3" y="34.2">4</text>
<text x="179.3" y="35.9">4</text>
<text x="179.4" y="30.6">4</text>
<text x="44.3" y="37.7">4 DMI_TXN1</text>
<text x="44.3" y="39.5">4 DMI_TXN2</text>
<text x="44.3" y="41.3">4 DMI_TXN3</text>
<text x="85" y="37.3">AW20</text>
<text x="85.6" y="39.1">BB18</text>
<text x="85.6" y="40.9">AV18</text>
<text x="134.6" y="37.3">BF14</text>
<text x="134.6" y="39.1">BG13</text>
<text x="134.6" y="40.9">BE12</text>
<text x="170.7" y="37.7">FDI_TXP2</text>
<text x="170.7" y="39.5">FDI_TXP3</text>
<text x="170.7" y="41.3">FDI_TXP4</text>
<text x="179.3" y="37.7">4</text>
<text x="179.3" y="39.5">4</text>
<text x="179.3" y="41.3">4</text>
<text x="44.3" y="44.8">4 DMI_TXP0</text>
<text x="44.3" y="46.6">4 DMI_TXP1</text>
<text x="85.6" y="44.4">AY24</text>
<text x="85.6" y="46.2">AY20</text>
<text x="85.6" y="48">AY18</text>
<text x="134.6" y="42.6">BG12</text>
<text x="134.6" y="44.4">BJ10</text>
<text x="134.6" y="46.2">BH9</text>
<text x="170.7" y="43.1">FDI_TXP5</text>
<text x="170.7" y="44.8">FDI_TXP6</text>
<text x="170.7" y="46.6">FDI_TXP7</text>
<text x="179.3" y="43.1">4</text>
<text x="179.3" y="44.8">4</text>
<text x="179.3" y="46.6">4</text>
<text x="44.3" y="48.4">4 DMI_TXP2</text>
<text x="44.3" y="50.2">4 DMI_TXP3</text>
<text x="85.5" y="49.7">AU18</text>
<text x="134.6" y="51.5">AW16</text>
<text x="170" y="51.9">FDI_INT</text>
<text x="177.8" y="51.9">4</text>
<text x="42" y="59.1">+1.05V_PCH</text>
<text x="85.4" y="58.6">BG25</text>
<text x="85.8" y="55.1">BJ24</text>
<text x="134.6" y="55.1">AV12</text>
<text x="134.6" y="58.6">BC10</text>
<text x="170" y="55.5">FDI_FSYNC0</text>
<text x="170" y="59.1">FDI_FSYNC1</text>
<text x="181.6" y="55.5">4</text>
<text x="181.6" y="59.1">4</text>
<text x="85.5" y="62.2">BH21</text>
<text x="134.6" y="62.2">AV14</text>
<text x="134.6" y="65.7">BB10</text>
<text x="170" y="62.6">FDI_LSYNC0</text>
<text x="181.4" y="62.6">4</text>
<text x="277.4" y="60.1">+3.3V_RUN</text>
<text x="170" y="66.2">FDI_LSYNC1</text>
<text x="181.4" y="66.2">4</text>
<text x="134.6" y="72.9">A18</text>
<text x="86.6" y="78.2">C12</text>
<text x="87.5" y="83.5">K3</text>
<text x="134.6" y="83.5">B9</text>
<text x="134.6" y="78.2">E22</text>
<text x="170.7" y="83.9">PCIE_WAKE#</text>
<text x="182.3" y="83.9">33,35</text>
<text x="58.4" y="88.9">1</text>
<text x="67.1" y="88.9">2</text>
<text x="86.7" y="88.9">P12</text>
<text x="134.6" y="88.9">N3</text>
<text x="170" y="89.3">CLKRUN#</text>
<text x="178.9" y="89.3">32</text>
<text x="32" y="94.6">32</text>
<text x="35.3" y="94.6">EC_PWROK</text>
<text x="58.4" y="94.2">1</text>
<text x="67.1" y="94.2">2</text>
<text x="86.8" y="94.2">L22</text>
<text x="134.6" y="94.2">G8</text>
<text x="31.3" y="99.9">32,40,41</text>
<text x="38.8" y="99.9">HWPG</text>
<text x="58.4" y="99.5">1</text>
<text x="67.1" y="99.5">2</text>
<text x="86.8" y="99.5">L10</text>
<text x="134.6" y="99.5">N14</text>
<text x="258.9" y="97.1">+RTC_CELL</text>
<text x="30.1" y="105.3">5 PM_DRAM_PWRGD</text>
<text x="86.7" y="104.9">B13</text>
<text x="134.6" y="104.9">D10</text>
<text x="194.9" y="105.3">SIO_SLP_S5#</text>
<text x="206.5" y="105.3">32</text>
<text x="33.8" y="110.6">32</text>
<text x="38.8" y="110.6">RSMRST#</text>
<text x="86.6" y="110.2">C21</text>
<text x="134.6" y="110.2">H4</text>
<text x="29.2" y="116">32 ME_SUS_PWR_ACK</text>
<text x="86.7" y="115.5">K16</text>
<text x="134.6" y="115.5">F4</text>
<text x="170" y="116">SIO_SLP_S3#</text>
<text x="181.6" y="116">7,32,46</text>
<text x="32.4" y="121.3">32</text>
<text x="35.3" y="121.3">SIO_PWRBTN#</text>
<text x="86.7" y="120.9">E20</text>
<text x="134.6" y="120.9">G10</text>
<text x="33.8" y="126.6">32</text>
<text x="37" y="126.6">AC_PRESENT</text>
<text x="86.6" y="126.2">H20</text>
<text x="86.7" y="131.5">E10</text>
<text x="134.6" y="131.5">AP14</text>
<text x="134.6" y="126.2">G16</text>
<text x="170" y="132">H_PM_SYNC</text>
<text x="181.2" y="132">5</text>
<text x="86.7" y="136.9">A10</text>
<text x="134.6" y="136.9">K14</text>
<text x="184.2" y="162.9">+3.3V_SUS</text>
<text x="186.7" y="176.6" transform="rotate(-90 186.7 176.6)">5</text>
<text x="191.5" y="179.5">2</text>
<text x="227.6" y="180">IMVP_PWRGD</text>
<text x="239.9" y="180">32,47</text>
<text x="142.3" y="181.7">5</text>
<text x="145.8" y="181.7">SYS_PWROK</text>
<text x="177.5" y="181.3">4</text>
<text x="191.5" y="183.1">1</text>
<text x="186.7" y="187" transform="rotate(-90 186.7 187)">3</text>
<text x="222.3" y="200.6">Size</text>
<text x="229.4" y="200.6">Document Number</text>
<text x="281" y="200.6">Rev</text>
<text x="282.7" y="202.4">1A</text>
<text x="222.3" y="205.9">Date:</text>
<text x="229.1" y="205.9">Wednesday, January 19, 2011</text>
<text x="257.8" y="205.9">Sheet</text>
<text x="266.7" y="205.9">9</text>
<text x="272.1" y="205.9">of</text>
<text x="279.2" y="205.9">61</text>
</g>
<g font-size="1.6" fill="#000080">
<text x="90.7" y="13.9">U26C</text>
<text x="257.8" y="19.2">R448</text>
<text x="257.8" y="22.8">R421</text>
<text x="268.5" y="19.2">10K_4</text>
<text x="268.5" y="22.8">8.2K/J_4</text>
<text x="257.8" y="26.3">R438</text>
<text x="268.5" y="26.3">10K_4</text>
<text x="257.8" y="33.4">R444</text>
<text x="268.5" y="33.4">10K_4</text>
<text x="257.8" y="40.6">R226</text>
<text x="257.8" y="37">R459</text>
<text x="268.5" y="40.6">10K_4</text>
<text x="268.5" y="37">10K_4</text>
<text x="55.2" y="58.3">R248</text>
<text x="65.8" y="58.3">49.9/F_4 DMI_COMP</text>
<text x="55.2" y="61.9">R247</text>
<text x="65.8" y="61.9">750/F_4</text>
<text x="259.6" y="65.4">R433</text>
<text x="270.3" y="65.4">8.2K/J_4</text>
<text x="259.6" y="67.2">R410</text>
<text x="270.3" y="67.2">8.2K/J_4</text>
<text x="259.6" y="76.1">R464</text>
<text x="270.3" y="76.1">10K_4</text>
<text x="259.6" y="79.7">R402</text>
<text x="270.3" y="79.7">10K_4</text>
<text x="56.9" y="95.7">R400</text>
<text x="56.9" y="90.3">R403</text>
<text x="65.8" y="95.7">SJ_0402</text>
<text x="65.8" y="90.3">SJ_0402</text>
<text x="56.9" y="101">R401</text>
<text x="65.8" y="101">SJ_0402</text>
<text x="170.6" y="100.1">TP9</text>
<text x="183.2" y="97.1">TP18</text>
<text x="265" y="104.6">R456</text>
<text x="265" y="106.3">330K_4</text>
<text x="168.9" y="109.9">T31</text>
<text x="265" y="117">R457</text>
<text x="265" y="118.8">*330K/J_4_NC</text>
<text x="168.9" y="136.6">T25</text>
<text x="90.7" y="141.9">CougarPoint_R1P0</text>
<text x="193.8" y="172.1">C601</text>
<text x="193.8" y="173.9">0.1U/10V</text>
<text x="180.2" y="177.5">U25</text>
<text x="177.8" y="186.4">TC7SH08FU</text>
<text x="201" y="189.9">R399</text>
<text x="201" y="191.7">100K_4</text>
</g>
<g font-size="1.6" fill="#004080">
<text x="91.6" y="18.5">DMI0RXN</text>
<text x="91.6" y="20.3">DMI1RXN</text>
<text x="91.6" y="22.1">DMI2RXN</text>
<text x="91.6" y="23.8">DMI3RXN</text>
<text x="124.8" y="18.5">FDI_RXN0</text>
<text x="124.8" y="20.3">FDI_RXN1</text>
<text x="124.8" y="22.1">FDI_RXN2</text>
<text x="124.8" y="23.8">FDI_RXN3</text>
<text x="91.6" y="27.4">DMI0RXP</text>
<text x="91.6" y="29.2">DMI1RXP</text>
<text x="124.8" y="25.6">FDI_RXN4</text>
<text x="124.8" y="27.4">FDI_RXN5</text>
<text x="124.8" y="29.2">FDI_RXN6</text>
<text x="91.6" y="30.9">DMI2RXP</text>
<text x="91.6" y="32.7">DMI3RXP</text>
<text x="124.8" y="30.9">FDI_RXN7</text>
<text x="124.9" y="34.5">FDI_RXP0</text>
<text x="91.6" y="36.3">DMI0TXN</text>
<text x="91.6" y="38.1">DMI1TXN</text>
<text x="91.6" y="39.8">DMI2TXN</text>
<text x="91.6" y="41.6">DMI3TXN</text>
<text x="124.9" y="36.3">FDI_RXP1</text>
<text x="124.9" y="38.1">FDI_RXP2</text>
<text x="124.9" y="39.8">FDI_RXP3</text>
<text x="124.9" y="41.6">FDI_RXP4</text>
<text x="91.6" y="45.2">DMI0TXP</text>
<text x="91.6" y="46.9">DMI1TXP</text>
<text x="124.9" y="43.4">FDI_RXP5</text>
<text x="124.9" y="45.2">FDI_RXP6</text>
<text x="124.9" y="46.9">FDI_RXP7</text>
<text x="91.6" y="48.7">DMI2TXP</text>
<text x="91.6" y="50.5">DMI3TXP</text>
<text x="126.4" y="52.3">FDI_INT</text>
<text x="91.6" y="55.8">DMI_ZCOMP</text>
<text x="91.6" y="59.4">DMI_IRCOMP</text>
<text x="122.8" y="55.8">FDI_FSYNC0</text>
<text x="122.8" y="59.4">FDI_FSYNC1</text>
<text x="91.6" y="62.9">DMI2RBIAS</text>
<text x="122.8" y="62.9">FDI_LSYNC0</text>
<text x="122.8" y="66.5">FDI_LSYNC1</text>
<text x="123" y="73.6">DSWVRMEN</text>
<text x="91.6" y="79">SUSACK#</text>
<text x="125.2" y="79">DPWROK</text>
<text x="61.4" y="89.6">1</text>
<text x="64" y="89.6">2</text>
<text x="91.6" y="84.3">SYS_RESET#</text>
<text x="91.6" y="89.6">SYS_PWROK</text>
<text x="117.9" y="89.6">CLKRUN# / GPIO32</text>
<text x="126.8" y="84.3">WAKE#</text>
<text x="61.4" y="95">1</text>
<text x="64" y="95">2</text>
<text x="91.6" y="95">PWROK</text>
<text x="116.2" y="95">SUS_STAT# / GPIO61</text>
<text x="61.4" y="100.3">1</text>
<text x="64" y="100.3">2</text>
<text x="91.6" y="100.3">APWROK</text>
<text x="118.9" y="100.3">SUSCLK / GPIO62</text>
<text x="91.6" y="105.6">DRAMPWROK</text>
<text x="118.5" y="105.6">SLP_S5# / GPIO63</text>
<text x="91.6" y="111">RSMRST#</text>
<text x="125.8" y="111">SLP_S4#</text>
<text x="91.6" y="116.3">SUSWARN#/SUSPWRDNACK/GPIO30</text>
<text x="125.8" y="116.3">SLP_S3#</text>
<text x="91.6" y="121.6">PWRBTN#</text>
<text x="126.7" y="121.6">SLP_A#</text>
<text x="91.6" y="127">ACPRESENT / GPIO31</text>
<text x="124.5" y="127">SLP_SUS#</text>
<text x="91.6" y="137.6">RI#</text>
<text x="91.6" y="132.3">BATLOW# / GPIO72</text>
<text x="117.4" y="137.6">SLP_LAN# / GPIO29</text>
<text x="124.6" y="132.3">PMSYNCH</text>
</g>
<g font-size="1.6" fill="#f00">
<text x="240.4" y="19.2">PM_RI#</text>
<text x="240.4" y="22.8">PM_BATLOW#</text>
<text x="240.4" y="26.3">PCIE_WAKE#</text>
<text x="240.4" y="33.4">ME_SUS_PWR_ACK</text>
<text x="240.4" y="37">AC_PRESENT</text>
<text x="240.4" y="40.6">SIO_SLP_LAN#</text>
<text x="73.3" y="61.9">DMI2RBIAS</text>
<text x="240.4" y="65.4">CLKRUN#</text>
<text x="240.4" y="67.2">SYS_RESET#</text>
<text x="67.9" y="77.9">ME_SUS_PWR_ACK</text>
<text x="139.1" y="77.9">RSMRST#</text>
<text x="139.1" y="72.6">DSWVRMEN</text>
<text x="240.4" y="76.1">RSMRST#</text>
<text x="67.9" y="83.2">SYS_RESET#</text>
<text x="139.1" y="83.2">PCIE_WAKE#</text>
<text x="240.4" y="79.7">SYS_PWROK_R</text>
<text x="41.3" y="88.6">SYS_PWROK</text>
<text x="73.3" y="88.6">SYS_PWROK_R</text>
<text x="139.1" y="88.6">CLKRUN#</text>
<text x="73.3" y="93.9">PWROK_R</text>
<text x="73.3" y="99.2">APWROK_R</text>
<text x="139.1" y="99.2">SUSCLK</text>
<text x="73.3" y="109.9">RSMRST#</text>
<text x="139.1" y="109.9">SLP_S4#</text>
<text x="251.1" y="111.7">DSWVRMEN</text>
<text x="69.7" y="115.2">ME_SUS_PWR_ACK</text>
<text x="73.3" y="125.9">AC_PRESENT</text>
<text x="73.3" y="131.2">PM_BATLOW#</text>
<text x="73.3" y="136.6">PM_RI#</text>
<text x="139.1" y="136.6">SIO_SLP_LAN#</text>
<text x="164" y="181">SYS_PWROK</text>
<text x="199.5" y="182.8">EC_PWROK</text>
</g>
<g font-size="1.3">
<text x="30.3" y="1.3">5</text>
<text x="87.2" y="1.3">4</text>
<text x="144.1" y="1.3">3</text>
<text x="201" y="1.3">2</text>
<text x="257.8" y="1.3">1</text>
<text x=".5" y="28.4">D</text>
<text x="286.8" y="28.4">D</text>
<text x=".5" y="79.5">C</text>
<text x="286.8" y="79.5">C</text>
<text x=".5" y="130.7">B</text>
<text x="286.8" y="130.7">B</text>
<text x=".5" y="181.8">A</text>
<text x="286.8" y="181.8">A</text>
<text x="30.3" y="207.6">5</text>
<text x="87.2" y="207.6">4</text>
<text x="144.1" y="207.6">3</text>
<text x="201" y="207.6">2</text>
<text x="257.8" y="207.6">1</text>
</g>
</svg>
